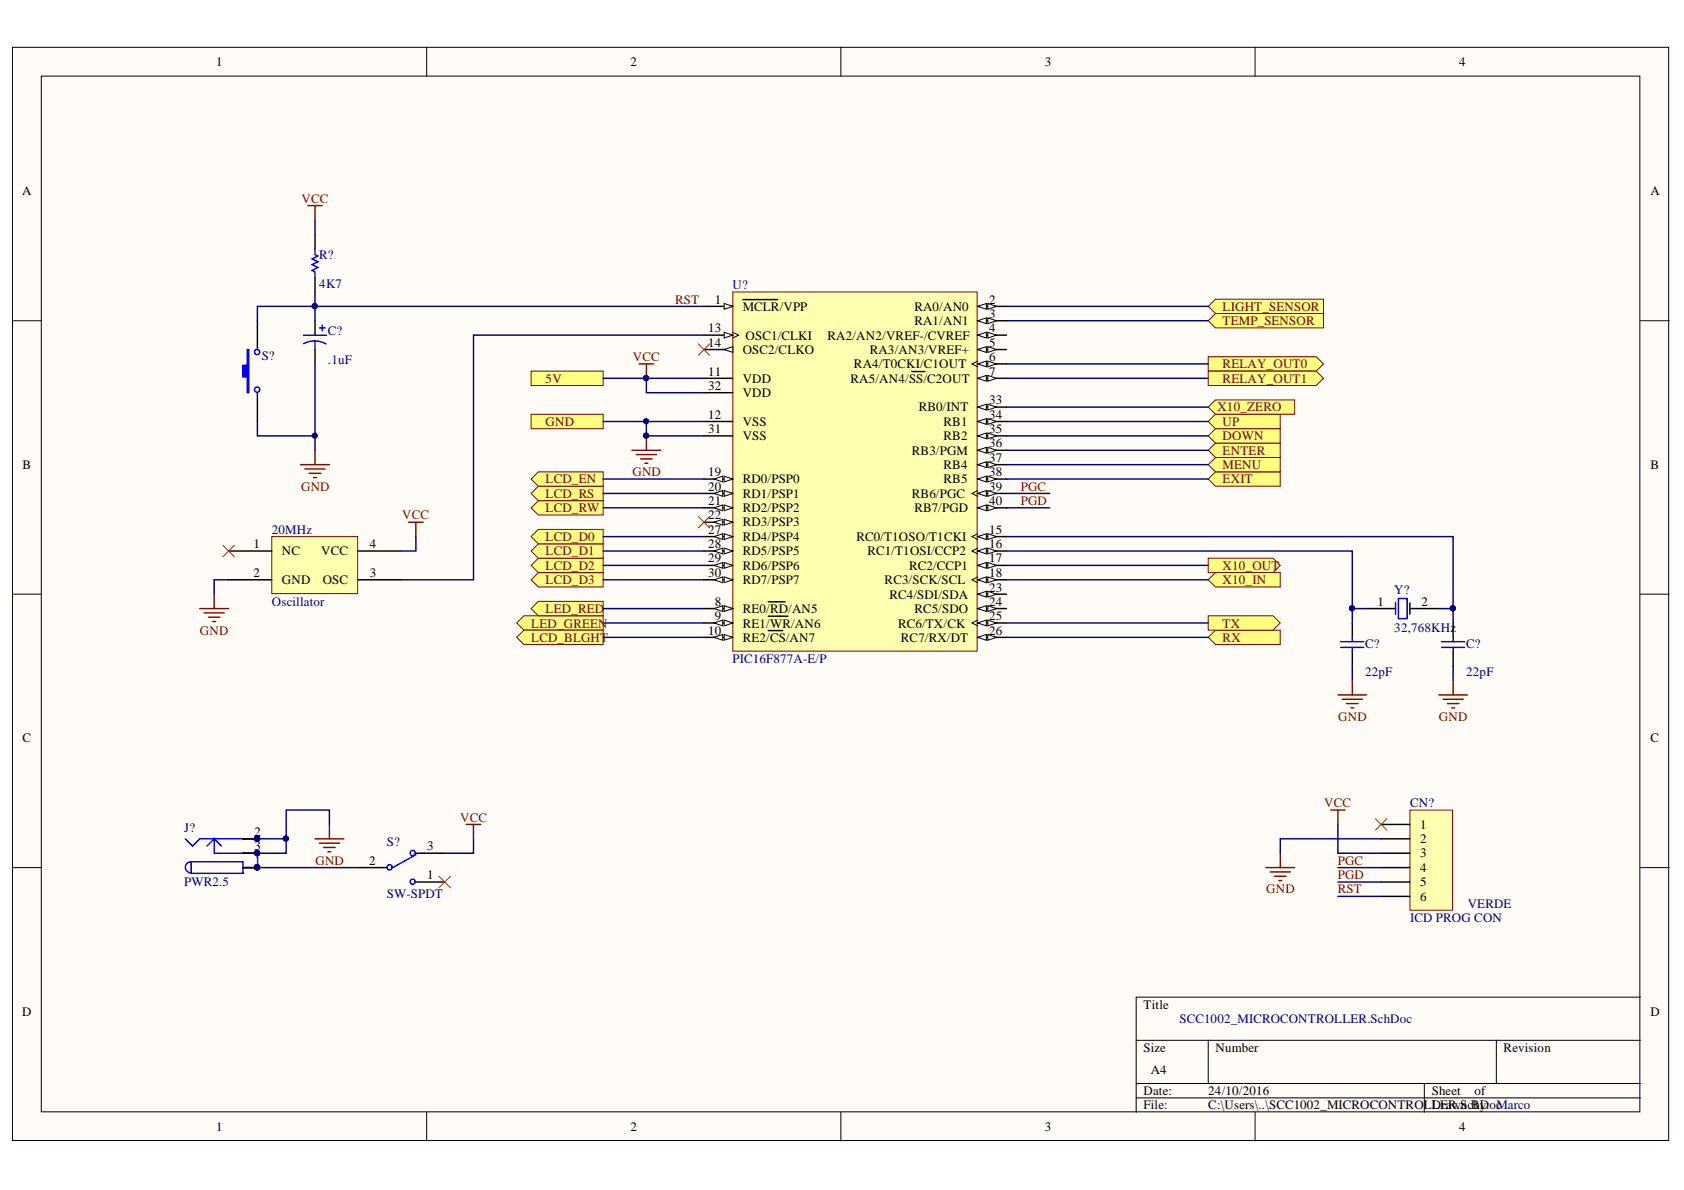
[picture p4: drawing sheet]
<svg xmlns="http://www.w3.org/2000/svg" width="297mm" height="210mm" viewBox="0 0 297 210" stroke-linecap="round" stroke-linejoin="round" font-family="sans-serif">
<g fill="#fffcf8" stroke="#000" stroke-width=".18">
<path d="M2.2 8.3h292.1v192.9h-292.1z"/>
<path d="M7.3 13.4h282v182.7h-282z"/>
</g>
<g fill="none" stroke="#000" stroke-width=".18">
<path d="M75.3 8.3v5.1M148.3 8.3v5.1M221.4 8.3v5.1M2.2 56.6h5.1M289.4 56.6h5M2.2 104.8h5.1M289.4 104.8h5M2.2 153h5.1M289.4 153h5M289.4 175.9h-89v20.3M75.3 196.2v5.1M148.3 196.2v5.1"/>
<path d="M200.4 183.5h89M200.4 191.1h89M200.4 193.7h89M213.1 183.5v7.6M221.4 196.2v5.1M251.2 191.1v5.1M263.9 183.5v7.6"/>
</g>
<g fill="#ffff80" stroke="#800000" stroke-width=".18">
<path d="M213.1 84.5l1.3-1.3h11.4v2.6h-11.4z" fill-rule="evenodd"/>
<path d="M213.1 79.4l1.3-1.2h11.4v2.5h-11.4z" fill-rule="evenodd"/>
<path d="M213.1 82l1.3-1.3h11.4v2.5h-11.4z" fill-rule="evenodd"/>
<path d="M213.1 76.9l1.3-1.3h11.4v2.6h-11.4z" fill-rule="evenodd"/>
<path d="M213.1 74.3l1.3-1.2h11.4v2.5h-11.4z" fill-rule="evenodd"/>
<path d="M93.7 102.3l1.3-1.3h11.4v2.5h-11.4z" fill-rule="evenodd"/>
<path d="M93.7 99.7l1.3-1.2h11.4v2.5h-11.4z" fill-rule="evenodd"/>
<path d="M93.7 97.2l1.3-1.3h11.4v2.6h-11.4z" fill-rule="evenodd"/>
<path d="M93.7 94.7l1.3-1.3h11.4v2.5h-11.4z" fill-rule="evenodd"/>
<path d="M93.7 89.6l1.3-1.3h11.4v2.5h-11.4z" fill-rule="evenodd"/>
<path d="M93.7 87l1.3-1.2h11.4v2.5h-11.4z" fill-rule="evenodd"/>
<path d="M93.7 84.5l1.3-1.3h11.4v2.6h-11.4z" fill-rule="evenodd"/>
<path d="M213.1 54l1.3-1.2h19v2.5h-19z" fill-rule="evenodd"/>
<path d="M213.1 56.6l1.3-1.3h19v2.5h-19z" fill-rule="evenodd"/>
<path d="M213.1 62.9h19.1l1.2 1.3-1.2 1.3h-19.1z" fill-rule="evenodd"/>
<path d="M213.1 65.5h19.1l1.2 1.2-1.2 1.3h-19.1z" fill-rule="evenodd"/>
<path d="M91.1 109.9l1.3-1.3h14v2.6h-14z" fill-rule="evenodd"/>
<path d="M93.7 107.3l1.3-1.2h11.4v2.5h-11.4z" fill-rule="evenodd"/>
<path d="M213.1 71.8l1.3-1.3h14v2.6h-14z" fill-rule="evenodd"/>
<path d="M213.1 98.5h11.5l1.2 1.2-1.2 1.3h-11.5z" fill-rule="evenodd"/>
<path d="M213.1 102.3l1.3-1.3h11.4v2.5h-11.4z" fill-rule="evenodd"/>
<path d="M213.1 112.4l1.3-1.2h11.4v2.5h-11.4z" fill-rule="evenodd"/>
<path d="M213.1 108.6h11.5l1.2 1.3-1.2 1.3h-11.5z" fill-rule="evenodd"/>
<path d="M93.7 73.1h12.7v2.5h-12.7z" fill-rule="evenodd"/>
<path d="M93.7 65.5h12.7v2.5h-12.7z" fill-rule="evenodd"/>
</g>
<path d="M129.3 51.5h43.1v63.4h-43.1z" fill="#ffffb0" stroke="#800000" stroke-width=".18"/>
<path d="M124.2 54h5.1" fill="none" stroke="#000" stroke-width=".25"/>
<path d="M127.7 53.5l1.6 .5-1.6 .5z" fill="#fffcf8"/>
<path d="M127.7 53.5l1.6 .5-1.6 .5z" fill="none" stroke="#000" stroke-width=".18"/>
<g fill="none" stroke="#000" stroke-width=".25">
<path d="M131 52.8h1.9M133 52.8h1.3M134.4 52.8h1.2M135.7 52.8h1.4M172.5 54h5M172.5 56.6h5M172.5 59.1h5M160.8 65.5h1.1M162 65.5h1.1M172.5 61.7h5M172.5 64.2h5M172.5 66.7h5"/>
<path d="M124.2 107.3h5.1M124.2 109.9h5.1M124.2 112.4h5.1M135.5 106.2h3M135.5 108.7h3.5"/>
</g>
<path d="M127.7 111.9l1.6 .5-1.6 .5z" fill="#fffcf8"/>
<path d="M127.7 111.9l1.6 .5-1.6 .5z" fill="none" stroke="#000" stroke-width=".18"/>
<path d="M126 112.4l1.5-.5v1z" fill="#fffcf8"/>
<path d="M129.3 58.6l1 .5-1 .5M126 112.4l1.5-.5v1z" fill="none" stroke="#000" stroke-width=".18"/>
<path d="M124.2 59.1h5.1M124.2 66.7h5.1M124.2 74.3h5.1M135.5 111.2h1.4M137 111.2h1.1" fill="none" stroke="#000" stroke-width=".25"/>
<path d="M127.7 58.6l1.6 .5-1.6 .5z" fill="#fffcf8"/>
<path d="M127.7 58.6l1.6 .5-1.6 .5z" fill="none" stroke="#000" stroke-width=".18"/>
<path d="M124.2 61.7h5.1" fill="none" stroke="#000" stroke-width=".25"/>
<path d="M127.7 61.7l1.6-.6v1.1z" fill="#fffcf8"/>
<path d="M127.7 61.7l1.6-.6v1.1z" fill="none" stroke="#000" stroke-width=".18"/>
<path d="M172.5 94.7h5M172.5 97.2h5M172.5 99.7h5" fill="none" stroke="#000" stroke-width=".25"/>
<path d="M172.5 99.7l1.5-.5v1z" fill="#fffcf8"/>
<path d="M172.5 99.7l1.5-.5v1z" fill="none" stroke="#000" stroke-width=".18"/>
<path d="M174.2 99.2l1.6 .5-1.6 .5z" fill="#fffcf8"/>
<path d="M174.2 99.2l1.6 .5-1.6 .5z" fill="none" stroke="#000" stroke-width=".18"/>
<path d="M124.2 84.5h5.1M172.5 102.3h5" fill="none" stroke="#000" stroke-width=".25"/>
<path d="M127.7 84l1.6 .5-1.6 .5z" fill="#fffcf8"/>
<path d="M127.7 84l1.6 .5-1.6 .5z" fill="none" stroke="#000" stroke-width=".18"/>
<path d="M126 84.5l1.5-.5v1z" fill="#fffcf8"/>
<path d="M126 84.5l1.5-.5v1z" fill="none" stroke="#000" stroke-width=".18"/>
<path d="M124.2 87h5.1" fill="none" stroke="#000" stroke-width=".25"/>
<path d="M127.7 86.5l1.6 .5-1.6 .5z" fill="#fffcf8"/>
<path d="M127.7 86.5l1.6 .5-1.6 .5z" fill="none" stroke="#000" stroke-width=".18"/>
<path d="M126 87l1.5-.5v1z" fill="#fffcf8"/>
<path d="M126 87l1.5-.5v1z" fill="none" stroke="#000" stroke-width=".18"/>
<path d="M124.2 89.6h5.1" fill="none" stroke="#000" stroke-width=".25"/>
<path d="M127.7 89.1l1.6 .5-1.6 .5z" fill="#fffcf8"/>
<path d="M127.7 89.1l1.6 .5-1.6 .5z" fill="none" stroke="#000" stroke-width=".18"/>
<path d="M126 89.6l1.5-.5v1z" fill="#fffcf8"/>
<path d="M126 89.6l1.5-.5v1z" fill="none" stroke="#000" stroke-width=".18"/>
<path d="M124.2 92.1h5.1" fill="none" stroke="#000" stroke-width=".25"/>
<path d="M127.7 91.6l1.6 .5-1.6 .5z" fill="#fffcf8"/>
<path d="M127.7 91.6l1.6 .5-1.6 .5z" fill="none" stroke="#000" stroke-width=".18"/>
<path d="M126 92.1l1.5-.5v1z" fill="#fffcf8"/>
<path d="M126 92.1l1.5-.5v1z" fill="none" stroke="#000" stroke-width=".18"/>
<path d="M172.5 104.8h5" fill="none" stroke="#000" stroke-width=".25"/>
<path d="M172.5 104.8l1.5-.5v1z" fill="#fffcf8"/>
<path d="M172.5 104.8l1.5-.5v1z" fill="none" stroke="#000" stroke-width=".18"/>
<path d="M174.2 104.3l1.6 .5-1.6 .5z" fill="#fffcf8"/>
<path d="M174.2 104.3l1.6 .5-1.6 .5z" fill="none" stroke="#000" stroke-width=".18"/>
<path d="M172.5 107.3h5" fill="none" stroke="#000" stroke-width=".25"/>
<path d="M172.5 107.3l1.5-.5v1.1z" fill="#fffcf8"/>
<path d="M172.5 107.3l1.5-.5v1.1z" fill="none" stroke="#000" stroke-width=".18"/>
<path d="M174.2 106.8l1.6 .5-1.6 .6z" fill="#fffcf8"/>
<path d="M174.2 106.8l1.6 .5-1.6 .6z" fill="none" stroke="#000" stroke-width=".18"/>
<path d="M172.5 109.9h5M172.5 112.4h5" fill="none" stroke="#000" stroke-width=".25"/>
<path d="M172.5 112.4l1.5-.5v1z" fill="#fffcf8"/>
<path d="M172.5 112.4l1.5-.5v1z" fill="none" stroke="#000" stroke-width=".18"/>
<path d="M174.2 111.9l1.6 .5-1.6 .5z" fill="#fffcf8"/>
<path d="M174.2 111.9l1.6 .5-1.6 .5z" fill="none" stroke="#000" stroke-width=".18"/>
<path d="M124.2 94.7h5.1" fill="none" stroke="#000" stroke-width=".25"/>
<path d="M127.7 94.1l1.6 .6-1.6 .5z" fill="#fffcf8"/>
<path d="M127.7 94.1l1.6 .6-1.6 .5z" fill="none" stroke="#000" stroke-width=".18"/>
<path d="M126 94.7l1.5-.6v1.1z" fill="#fffcf8"/>
<path d="M126 94.7l1.5-.6v1.1z" fill="none" stroke="#000" stroke-width=".18"/>
<path d="M124.2 97.2h5.1" fill="none" stroke="#000" stroke-width=".25"/>
<path d="M127.7 96.7l1.6 .5-1.6 .5z" fill="#fffcf8"/>
<path d="M127.7 96.7l1.6 .5-1.6 .5z" fill="none" stroke="#000" stroke-width=".18"/>
<path d="M126 97.2l1.5-.5v1z" fill="#fffcf8"/>
<path d="M126 97.2l1.5-.5v1z" fill="none" stroke="#000" stroke-width=".18"/>
<path d="M124.2 99.7h5.1" fill="none" stroke="#000" stroke-width=".25"/>
<path d="M127.7 99.2l1.6 .5-1.6 .5z" fill="#fffcf8"/>
<path d="M127.7 99.2l1.6 .5-1.6 .5z" fill="none" stroke="#000" stroke-width=".18"/>
<path d="M126 99.7l1.5-.5v1z" fill="#fffcf8"/>
<path d="M126 99.7l1.5-.5v1z" fill="none" stroke="#000" stroke-width=".18"/>
<path d="M124.2 102.3h5.1" fill="none" stroke="#000" stroke-width=".25"/>
<path d="M127.7 101.8l1.6 .5-1.6 .5z" fill="#fffcf8"/>
<path d="M127.7 101.8l1.6 .5-1.6 .5z" fill="none" stroke="#000" stroke-width=".18"/>
<path d="M126 102.3l1.5-.5v1z" fill="#fffcf8"/>
<path d="M126 102.3l1.5-.5v1z" fill="none" stroke="#000" stroke-width=".18"/>
<path d="M124.2 76.9h5.1M124.2 69.3h5.1M172.5 71.8h5" fill="none" stroke="#000" stroke-width=".25"/>
<path d="M172.5 71.8l1.5-.5v1z" fill="#fffcf8"/>
<path d="M172.5 71.8l1.5-.5v1z" fill="none" stroke="#000" stroke-width=".18"/>
<path d="M174.2 71.3l1.6 .5-1.6 .5z" fill="#fffcf8"/>
<path d="M174.2 71.3l1.6 .5-1.6 .5z" fill="none" stroke="#000" stroke-width=".18"/>
<path d="M172.5 74.3h5" fill="none" stroke="#000" stroke-width=".25"/>
<path d="M172.5 74.3l1.5-.5v1.1z" fill="#fffcf8"/>
<path d="M172.5 74.3l1.5-.5v1.1z" fill="none" stroke="#000" stroke-width=".18"/>
<path d="M174.2 73.8l1.6 .5-1.6 .6z" fill="#fffcf8"/>
<path d="M174.2 73.8l1.6 .5-1.6 .6z" fill="none" stroke="#000" stroke-width=".18"/>
<path d="M172.5 76.9h5" fill="none" stroke="#000" stroke-width=".25"/>
<path d="M172.5 76.9l1.5-.5v1z" fill="#fffcf8"/>
<path d="M172.5 76.9l1.5-.5v1z" fill="none" stroke="#000" stroke-width=".18"/>
<path d="M174.2 76.4l1.6 .5-1.6 .5z" fill="#fffcf8"/>
<path d="M174.2 76.4l1.6 .5-1.6 .5z" fill="none" stroke="#000" stroke-width=".18"/>
<path d="M172.5 79.4h5" fill="none" stroke="#000" stroke-width=".25"/>
<path d="M172.5 79.4l1.5-.5v1z" fill="#fffcf8"/>
<path d="M172.5 79.4l1.5-.5v1z" fill="none" stroke="#000" stroke-width=".18"/>
<path d="M174.2 78.9l1.6 .5-1.6 .5z" fill="#fffcf8"/>
<path d="M174.2 78.9l1.6 .5-1.6 .5z" fill="none" stroke="#000" stroke-width=".18"/>
<path d="M172.5 82h5" fill="none" stroke="#000" stroke-width=".25"/>
<path d="M172.5 82l1.5-.5v1z" fill="#fffcf8"/>
<path d="M172.5 82l1.5-.5v1z" fill="none" stroke="#000" stroke-width=".18"/>
<path d="M174.2 81.5l1.6 .5-1.6 .5z" fill="#fffcf8"/>
<path d="M174.2 81.5l1.6 .5-1.6 .5z" fill="none" stroke="#000" stroke-width=".18"/>
<path d="M172.5 84.5h5" fill="none" stroke="#000" stroke-width=".25"/>
<path d="M172.5 84.5l1.5-.5v1z" fill="#fffcf8"/>
<path d="M172.5 84.5l1.5-.5v1z" fill="none" stroke="#000" stroke-width=".18"/>
<path d="M174.2 84l1.6 .5-1.6 .5z" fill="#fffcf8"/>
<path d="M174.2 84l1.6 .5-1.6 .5z" fill="none" stroke="#000" stroke-width=".18"/>
<path d="M172.5 87h5M172.5 89.6h5" fill="none" stroke="#000" stroke-width=".25"/>
<path d="M172.5 89.6l1.5-.5v1z" fill="#fffcf8"/>
<path d="M172.5 89.6l1.5-.5v1z" fill="none" stroke="#000" stroke-width=".18"/>
<path d="M174.2 89.1l1.6 .5-1.6 .5z" fill="#fffcf8"/>
<path d="M174.2 89.1l1.6 .5-1.6 .5z" fill="none" stroke="#000" stroke-width=".18"/>
<path d="M55.6 38.8v2.5M55.6 51.5v2.5h-10.2v2.6M124.2 54h-68.6v2.6M55.6 64.2v15.2M106.4 66.7h17.8M106.4 74.3h17.8M114 66.7v2.6h10.2M114 74.3v2.6h10.2" fill="none" stroke="#000080" stroke-width=".25"/>
<g fill="#000080" stroke="#000080" stroke-width=".18">
<circle cx="114" cy="66.7" r=".46"/>
<circle cx="114" cy="76.8" r=".46"/>
<circle cx="114" cy="74.3" r=".46"/>
<circle cx="55.5" cy="54" r=".46"/>
</g>
<g fill="none" stroke="#800000" stroke-width=".25">
<path d="M54.3 36.3h2.5M55.6 36.3v2.5M55.6 79.4v2.6M111.5 79.4h5.1M112.7 64.2h2.6M114 64.2v2.5M114 76.9v2.5M53 82h5.1M53.8 82.7h3.5M54.5 83.5h2.1M55.3 84.2h.5M112.2 80.2h3.6"/>
<path d="M113 80.9h2M113.8 81.7h.5"/>
</g>
<path d="M45.4 56.6v5.1M55.6 41.3v2.6M55.6 49v2.5M55.6 56.6v2.5M45.4 69.3v5M55.6 61.7v2.5" fill="none" stroke="#000" stroke-width=".25"/>
<path d="M53.5 59.1h4.1M55.6 43.9v1l.5 .3-1 .5 1 .5-1 .5 1 .5-1 .5 .5 .2v1.1M56.3 57.8h1M56.8 57.3v1.1M55.6 60.1l.8 .1 1.1 .5M55.6 60.1l-1.3 .2-.7 .3M55.6 60.1v1.6" fill="none" stroke="#00f" stroke-width=".25"/>
<path d="M43.6 61.7h.3v7.6h-.3v-2.8h-.7v-2.1h.7z" fill-rule="evenodd" fill="#00f"/>
<g fill="none" stroke="#00f" stroke-width=".25">
<path d="M43.6 61.7h.3v7.6h-.3v-2.8h-.7v-2.1h.7zM32.7 148l1.3 1.2 1.2-1.2h7.7M33.7 152a.96 .96 0 0 0-1 1 .96 .96 0 0 0 1 1M33.7 152h9.2v2.1h-9.2zM36.5 149.2l1.3-1.2v2.5h5.1M37.8 148l1.2 1.2M73.4 150.8l-4.1 2.2"/>
<circle cx="45.3" cy="68.7" r=".46"/>
<circle cx="45.3" cy="62.1" r=".46"/>
<circle cx="68.7" cy="153" r=".46"/>
<circle cx="72.8" cy="150.5" r=".46"/>
<circle cx="72.8" cy="155.5" r=".46"/>
</g>
<path d="M45.4 74.3v2.6h10.2M45.4 148h5.1v2.5h-5.1M45.4 153h17.8M58.1 145.4v-2.5h-7.6v5.1M83.5 148v2.5h-5.1" fill="none" stroke="#000080" stroke-width=".25"/>
<g fill="#000080" stroke="#000080" stroke-width=".18">
<circle cx="55.5" cy="76.8" r=".46"/>
<circle cx="50.4" cy="147.9" r=".46"/>
</g>
<path d="M42.9 153h2.5M42.9 150.5h2.5M42.9 148h2.5M63.2 153h5.1M73.4 150.5h5M73.4 155.6h5" fill="none" stroke="#000" stroke-width=".25"/>
<path d="M55.6 148h5M56.3 148.7h3.6M57.1 149.5h2M57.9 150.2h.5M58.1 145.4v2.6M82.2 145.4h2.6M83.5 145.4v2.6" fill="none" stroke="#800000" stroke-width=".25"/>
<path d="M47.9 94.7h15.2v10h-15.2z" fill="#ffffb0" stroke="#800000" stroke-width=".18"/>
<path d="M40.3 97.2h7.6M63.2 97.2h7.6M40.3 102.3h7.6M63.2 102.3h7.6M238.5 109.9v2.5M238.5 115v2.5M241.1 107.3h5.1M248.7 107.3h5.1M256.3 109.9v2.5M256.3 115v2.5" fill="none" stroke="#000" stroke-width=".25"/>
<g fill="none" stroke="#800000" stroke-width=".25">
<path d="M72.1 92.1h2.5M73.4 92.1v2.6M35.2 107.3h5.1M36 108.1h3.6M36.8 108.9h2M37.5 109.6h.5M37.8 104.8v2.5M236 122.6h5.1M236.8 123.3h3.5M237.5 124.1h2M238.3 124.9h.5M238.5 120v2.6"/>
<path d="M253.8 122.6h5.1M254.5 123.3h3.6M255.3 124.1h2M256.1 124.9h.5M256.3 120v2.6"/>
</g>
<g fill="none" stroke="#000080" stroke-width=".25">
<path d="M124.2 59.1h-40.7v43.2h-12.7M177.5 54h35.6M177.5 56.6h35.6M177.5 66.7h35.6M177.5 64.2h35.6M177.5 71.8h35.6M177.5 74.3h35.6M177.5 76.9h35.6M177.5 79.4h35.6M73.4 94.7v2.5h-2.6M106.4 84.5h17.8M106.4 87h17.8"/>
<path d="M106.4 89.6h17.8M106.4 94.7h17.8M106.4 97.2h17.8M106.4 99.7h17.8M177.5 97.2h61v10.1M177.5 94.7h78.8v12.6M177.5 84.5h35.6M177.5 87h7.7M177.5 89.6h7.7M177.5 99.7h35.6M177.5 82h35.6M40.3 102.3h-2.5v2.5"/>
<path d="M106.4 102.3h17.8M106.4 107.3h17.8M106.4 109.9h17.8M177.5 102.3h35.6M177.5 109.9h35.6M177.5 112.4h35.6M238.5 117.5v2.5M241.1 107.3h-2.6v2.6M253.8 107.3h2.5v2.6M256.3 117.5v2.5"/>
</g>
<path d="M123.2 60.6l2 2.1M125.2 60.6l-2 2.1M39.3 96.2l2 2M41.3 96.2l-2 2M123.2 91.1l2 2M125.2 91.1l-2 2M77.4 154.6l2.1 2M79.5 154.6l-2.1 2" fill="none" stroke="#f00" stroke-width=".18"/>
<path d="M236.5 113.2h4.1M236.5 114.2h4.1M238.5 112.4v.8M238.5 114.2v.8M246.2 106.3v2.1M246.7 105.6h1.5v3.5h-1.5zM248.7 106.3v2.1M254.3 113.2h4.1M254.3 114.2h4.1M256.3 112.4v.8M256.3 114.2v.8" fill="none" stroke="#00f" stroke-width=".25"/>
<g fill="#000080" stroke="#000080" stroke-width=".18">
<circle cx="238.5" cy="107.3" r=".46"/>
<circle cx="256.3" cy="107.3" r=".46"/>
</g>
<path d="M248.7 142.9h7.5v17.7h-7.5z" fill="#ffffb0" stroke="#800000" stroke-width=".18"/>
<path d="M243.6 145.4h5.1M243.6 148h5.1M243.6 150.5h5.1M243.6 153h5.1M243.6 155.6h5.1M243.6 158.1h5.1" fill="none" stroke="#000" stroke-width=".25"/>
<path d="M242.6 144.4l2 2M244.6 144.4l-2 2" fill="none" stroke="#f00" stroke-width=".18"/>
<path d="M236 145.4v5.1h7.6M236 153h7.6M236 155.6h7.6M236 158.1h7.6M243.6 148h-17.8v2.5" fill="none" stroke="#000080" stroke-width=".25"/>
<path d="M223.3 153h5.1M224 153.8h3.6M224.8 154.6h2M225.6 155.3h.5M225.8 150.5v2.5M234.7 142.9h2.6M236 142.9v2.5" fill="none" stroke="#800000" stroke-width=".25"/>
<path d="M91.1 112.4l1.3-1.2h14v2.5h-14z" fill-rule="evenodd" fill="#ffff80" stroke="#800000" stroke-width=".18"/>
<path d="M106.4 112.4h17.8" fill="none" stroke="#000080" stroke-width=".25"/>
<g font-size="2.3">
<text x="38.1" y="11.7">1</text>
<text x="111.2" y="11.7">2</text>
<text x="184.3" y="11.7">3</text>
<text x="257.4" y="11.7">4</text>
<text x="3.9" y="34.5">A</text>
<text x="291.1" y="34.5">A</text>
<text x="126.1" y="53.6">1</text>
<text x="174.5" y="53.6">2</text>
<text x="124.9" y="58.6">13</text>
<text x="131" y="54.8">MCLR/VPP</text>
<text x="131.5" y="59.9">OSC1/CLKI</text>
<text x="146" y="59.9">RA2/AN2/VREF-/CVREF</text>
<text x="161.3" y="54.8">RA0/AN0</text>
<text x="161.3" y="57.4">RA1/AN1</text>
<text x="174.5" y="56.1">3</text>
<text x="174.5" y="58.6">4</text>
<text x="124.9" y="61.2">14</text>
<text x="131" y="62.4">OSC2/CLKO</text>
<text x="150.6" y="65">RA4/T0CKI/C1OUT</text>
<text x="153.4" y="62.4">RA3/AN3/VREF+</text>
<text x="174.5" y="61.2">5</text>
<text x="174.5" y="63.7">6</text>
<text x="124.9" y="66.2">11</text>
<text x="124.9" y="68.8">32</text>
<text x="131" y="67.5">VDD</text>
<text x="131" y="70">VDD</text>
<text x="150" y="67.5">RA5/AN4/SS/C2OUT</text>
<text x="174.5" y="66.2">7</text>
<text x="174.5" y="71.3">33</text>
<text x="124.9" y="73.8">12</text>
<text x="124.9" y="76.4">31</text>
<text x="131" y="75.1">VSS</text>
<text x="131" y="77.7">VSS</text>
<text x="162" y="72.6">RB0/INT</text>
<text x="166.4" y="75.1">RB1</text>
<text x="166.4" y="77.7">RB2</text>
<text x="174.5" y="73.8">34</text>
<text x="174.5" y="76.4">35</text>
<text x="4" y="82.7">B</text>
<text x="124.9" y="84">19</text>
<text x="160.9" y="80.2">RB3/PGM</text>
<text x="166.4" y="82.7">RB4</text>
<text x="174.5" y="78.9">36</text>
<text x="174.5" y="81.5">37</text>
<text x="174.5" y="84">38</text>
<text x="291.1" y="82.7">B</text>
<text x="124.9" y="86.5">20</text>
<text x="124.9" y="89.1">21</text>
<text x="131" y="85.3">RD0/PSP0</text>
<text x="131" y="87.8">RD1/PSP1</text>
<text x="160.9" y="87.8">RB6/PGC</text>
<text x="166.4" y="85.3">RB5</text>
<text x="174.5" y="86.5">39</text>
<text x="174.5" y="89.1">40</text>
<text x="124.9" y="91.6">22</text>
<text x="124.9" y="94.1">27</text>
<text x="131" y="90.3">RD2/PSP2</text>
<text x="131" y="92.9">RD3/PSP3</text>
<text x="131" y="95.4">RD4/PSP4</text>
<text x="151" y="95.4">RC0/T1OSO/T1CKI</text>
<text x="161.3" y="90.3">RB7/PGD</text>
<text x="174.5" y="94.1">15</text>
<text x="44.7" y="96.7">1</text>
<text x="44.7" y="101.7">2</text>
<text x="49.7" y="97.9">NC</text>
<text x="56.7" y="97.9">VCC</text>
<text x="65.2" y="96.7">4</text>
<text x="65.2" y="101.7">3</text>
<text x="124.9" y="96.7">28</text>
<text x="124.9" y="99.2">29</text>
<text x="124.9" y="101.7">30</text>
<text x="131" y="97.9">RD5/PSP5</text>
<text x="131" y="100.5">RD6/PSP6</text>
<text x="153" y="97.9">RC1/T1OSI/CCP2</text>
<text x="160.4" y="100.5">RC2/CCP1</text>
<text x="174.5" y="96.7">16</text>
<text x="174.5" y="99.2">17</text>
<text x="174.5" y="101.7">18</text>
<text x="49.7" y="103">GND</text>
<text x="56.9" y="103">OSC</text>
<text x="126.1" y="106.9">8</text>
<text x="131" y="103">RD7/PSP7</text>
<text x="156" y="103">RC3/SCK/SCL</text>
<text x="156.9" y="105.6">RC4/SDI/SDA</text>
<text x="174.5" y="104.4">23</text>
<text x="174.5" y="106.9">24</text>
<text x="243" y="106.9">1</text>
<text x="250.8" y="106.9">2</text>
<text x="124.9" y="112">10</text>
<text x="126.1" y="109.4">9</text>
<text x="131" y="108.2">RE0/RD/AN5</text>
<text x="131" y="110.7">RE1/WR/AN6</text>
<text x="131" y="113.2">RE2/CS/AN7</text>
<text x="158.4" y="110.7">RC6/TX/CK</text>
<text x="158.9" y="113.2">RC7/RX/DT</text>
<text x="161.3" y="108.2">RC5/SDO</text>
<text x="174.5" y="109.4">25</text>
<text x="174.5" y="112">26</text>
<text x="4" y="131">C</text>
<text x="291.1" y="131">C</text>
<text x="44.9" y="147.4">2</text>
<text x="44.9" y="150">3</text>
<text x="75.4" y="150">3</text>
<text x="250.5" y="146.2">1</text>
<text x="250.5" y="148.7">2</text>
<text x="44.9" y="152.5">1</text>
<text x="65.1" y="152.5">2</text>
<text x="75.4" y="155">1</text>
<text x="250.5" y="151.2">3</text>
<text x="250.5" y="153.8">4</text>
<text x="250.5" y="156.3">5</text>
<text x="250.5" y="158.9">6</text>
<text x="3.9" y="179.2">D</text>
<text x="201.7" y="177.9">Title</text>
<text x="291.1" y="179.2">D</text>
<text x="201.7" y="185.6">Size</text>
<text x="214.4" y="185.6">Number</text>
<text x="265.2" y="185.6">Revision</text>
<text x="203" y="189.4">A4</text>
<text x="201.7" y="193.2">Date:</text>
<text x="201.7" y="195.7">File:</text>
<text x="213.1" y="193.2">24/10/2016</text>
<text x="213.1" y="195.7">C:\Users\..\SCC1002_MICROCONTROLDrawn By:</text>
<text x="252.5" y="193.2">Sheet</text>
<text x="252.6" y="195.7">LER.SchDocMarco</text>
<text x="260.1" y="193.2">of</text>
<text x="38.1" y="199.5">1</text>
<text x="111.2" y="199.5">2</text>
<text x="184.3" y="199.5">3</text>
<text x="257.4" y="199.5">4</text>
</g>
<g font-size="2.3" fill="#800000">
<text x="53.2" y="35.7">VCC</text>
<text x="119.1" y="53.6">RST</text>
<text x="215.7" y="54.8">LIGHT_SENSOR</text>
<text x="215.7" y="57.4">TEMP_SENSOR</text>
<text x="111.6" y="63.7">VCC</text>
<text x="215.7" y="65">RELAY_OUT0</text>
<text x="96.2" y="67.5">5V</text>
<text x="215.7" y="67.5">RELAY_OUT1</text>
<text x="96.2" y="75.1">GND</text>
<text x="214.7" y="72.6">X10_ZERO</text>
<text x="215.7" y="77.7">DOWN</text>
<text x="215.7" y="75.1">UP</text>
<text x="111.6" y="84">GND</text>
<text x="215.7" y="80.2">ENTER</text>
<text x="215.7" y="82.7">MENU</text>
<text x="53.1" y="86.5">GND</text>
<text x="96.2" y="87.8">LCD_RS</text>
<text x="96.2" y="85.3">LCD_EN</text>
<text x="180.1" y="86.5">PGC</text>
<text x="180.1" y="89.1">PGD</text>
<text x="215.7" y="85.3">EXIT</text>
<text x="71" y="91.6">VCC</text>
<text x="96.2" y="95.4">LCD_D0</text>
<text x="96.2" y="90.3">LCD_RW</text>
<text x="96.2" y="100.5">LCD_D2</text>
<text x="96.2" y="97.9">LCD_D1</text>
<text x="215.7" y="100.5">X10_OUT</text>
<text x="96.2" y="103">LCD_D3</text>
<text x="215.7" y="103">X10_IN</text>
<text x="35.3" y="112">GND</text>
<text x="93.7" y="110.7">LED_GREEN</text>
<text x="93.7" y="113.2">LCD_BLGHT</text>
<text x="96.2" y="108.2">LED_RED</text>
<text x="215.7" y="113.2">RX</text>
<text x="215.7" y="110.7">TX</text>
<text x="236" y="127.2">GND</text>
<text x="253.8" y="127.2">GND</text>
<text x="233.6" y="142.4">VCC</text>
<text x="81.2" y="144.9">VCC</text>
<text x="55.6" y="152.5">GND</text>
<text x="236" y="155">PGD</text>
<text x="236" y="152.5">PGC</text>
<text x="223.4" y="157.6">GND</text>
<text x="236" y="157.6">RST</text>
</g>
<g font-size="2.3" fill="#000080">
<text x="56.3" y="45.7">R?</text>
<text x="56.3" y="50.8">4K7</text>
<text x="129.2" y="51">U?</text>
<text x="57.8" y="59.1">C?</text>
<text x="46.2" y="63.5">S?</text>
<text x="57.8" y="64.2">.1uF</text>
<text x="48" y="94.1">20MHz</text>
<text x="48" y="106.9">Oscillator</text>
<text x="245.9" y="104.9">Y?</text>
<text x="245.9" y="111.5">32,768KHz</text>
<text x="129.2" y="117">PIC16F877A-E/P</text>
<text x="240.8" y="119.3">22pF</text>
<text x="240.8" y="114.2">C?</text>
<text x="258.6" y="119.3">22pF</text>
<text x="258.6" y="114.2">C?</text>
<text x="248.7" y="142.4">CN?</text>
<text x="32.5" y="146.7">J?</text>
<text x="68.3" y="149.2">S?</text>
<text x="32.5" y="156.3">PWR2.5</text>
<text x="68.3" y="158.3">SW-SPDT</text>
<text x="258.9" y="160.1">VERDE</text>
<text x="248.7" y="162.7">ICD PROG CON</text>
<text x="208.1" y="180.5">SCC1002_MICROCONTROLLER.SchDoc</text>
</g>
<g font-size="1.8">
<text x="171.8" y="59.4">PIU?04</text>
<text x="171.8" y="61.9">PIU?05</text>
<text x="171.8" y="95.1">PIU?015</text>
<text x="171.8" y="97.5">PIU?016</text>
<text x="123.5" y="107.8">PIU?08</text>
<text x="123.5" y="110.2">PIU?09</text>
<text x="171.8" y="110.2">PIU?025</text>
</g>
<g font-size="1.4">
<text x="171.8" y="54.2">PIU?02</text>
<text x="171.8" y="56.7">PIU?03</text>
<text x="171.8" y="64.5">PIU?06</text>
<text x="171.8" y="66.9">PIU?07</text>
<text x="171.8" y="87.4">PIU?039</text>
<text x="171.8" y="102.6">PIU?018</text>
</g>
<g font-size="1.4" fill="#000080">
<text x="42.5" y="148.4">IJ?02A</text>
<text x="42.5" y="153.4">IJ?01A</text>
<text x="42.5" y="150.9">IJ?03A</text>
</g>
</svg>
